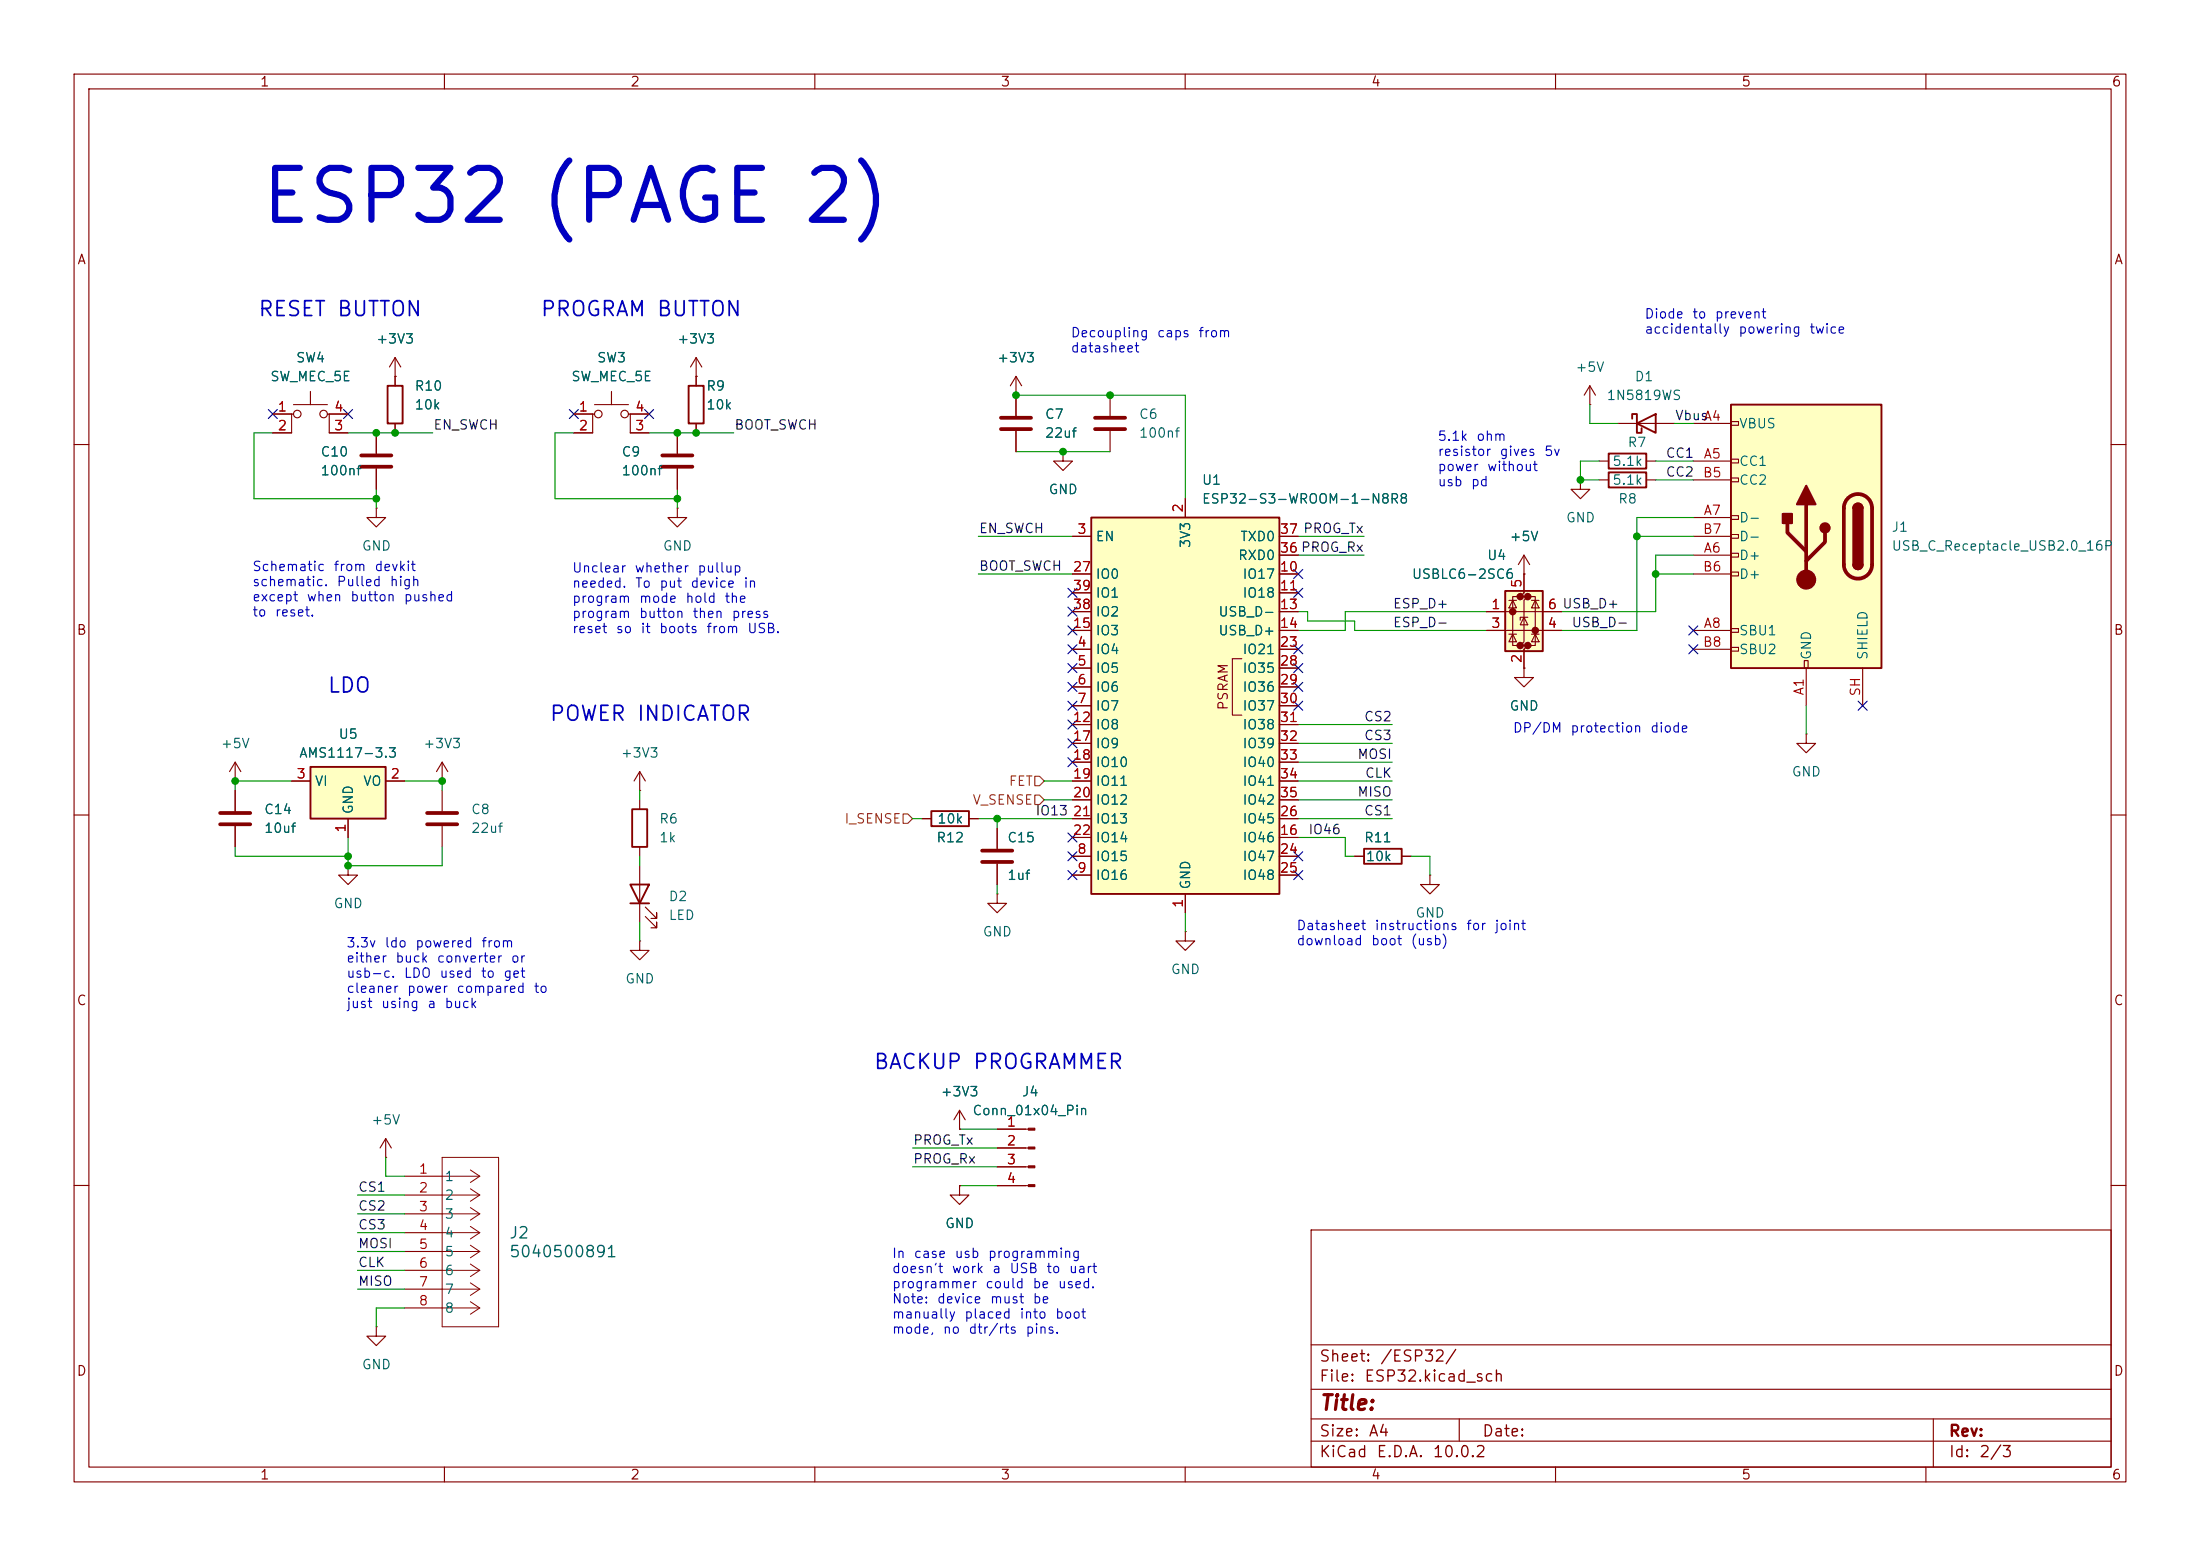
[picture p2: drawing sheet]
<svg xmlns="http://www.w3.org/2000/svg" width="297mm" height="210mm" viewBox="0 0 297 210" stroke-linecap="round" stroke-linejoin="round" font-family="sans-serif">
<g fill="none" stroke="#840000" stroke-width=".15">
<path d="M10 10h277v190h-277zM12 12h273v186h-273zM60 10v2M110 10v2M160 10v2M210 10v2M260 10v2M10 60h2M285 60h2M243.8 99.1v1.2h1.3l-1.3 1.3-1.2-1.3h1.2M243.8 99.1h.1M10 110h2"/>
<path d="M285 110h2M10 160h2M50.8 179.1v1.2h1.3l-1.3 1.3-1.3-1.3h1.3M50.8 179.1h.1M177 166h108v32h-108zM285 160h2M60 198v2M110 198v2M160 198v2M177 194.5h108M177 191.5h108M177 187.5h108"/>
<path d="M177 181.5h108M197 191.5v3M210 198v2M260 198v2M261 191.5v6.5"/>
</g>
<path d="M233.7 54.6h20.3v35.6h-20.3z" fill="#ffffc2"/>
<g fill="none" stroke="#840000" stroke-width=".15">
<path d="M36.8 55.9h2.6M39.6 55.9h-.2v2.5h-2.6M39.6 54.6h4.6M41.9 52.8v1.8M44.2 55.9h.2v2.5h2.6M44.4 55.9h2.6M53.3 50.8h.1M53.3 48.3v3.8M53.3 57.2v1.2M53.3 48.3l-.7 1.2M53.3 48.3l.8 1.2M228.6 57.2h5.1"/>
<path d="M233.7 56.9h1v.5h-1zM205.7 77.5h.1M205.7 74.9l-.7 1.3M205.7 74.9l.8 1.3M205.7 74.9v2.6M228.6 62.2h5.1M228.6 74.9h5.1M228.6 69.9h5.1M228.6 64.8h5.1M228.6 77.5h5.1M228.6 72.4h5.1M233.7 62h1v.5h-1z"/>
<path d="M233.7 64.5h1v.5h-1zM233.7 69.6h1v.5h-1zM233.7 72.1h1v.5h-1zM233.7 74.7h1v.5h-1zM233.7 77.2h1v.5h-1zM228.6 85.1h5.1M228.6 87.6h5.1M233.7 84.8h1v.5h-1zM233.7 87.4h1v.5h-1zM243.6 89.2h.5v1h-.5zM243.8 90.2v5.1M251.5 90.2v5.1"/>
<path d="M31.7 105.4h.1M31.7 102.9l-.7 1.2M31.7 102.9l.8 1.2M31.7 102.9v2.5M160 125.7v1.3h1.3l-1.3 1.3-1.3-1.3h1.3M160 125.7h.1M52.1 156.2h.1M52.1 153.7l-.8 1.2M52.1 153.7l.7 1.2M52.1 153.7v2.5M129.5 160v1.3h1.3l-1.3 1.3-1.2-1.3h1.2M129.5 160h.1"/>
<circle cx="40.1" cy="55.9" r=".51"/>
<circle cx="43.7" cy="55.9" r=".51"/>
</g>
<path d="M52.3 52.1h2.1v5.1h-2.1zM233.7 54.6h20.3v35.6h-20.3zM250.2 68.6a.64 .64 0 0 1 .6-.7 .64 .64 0 0 1 .7 .7M250.2 76.2a.64 .64 0 0 0 .6 .6 .64 .64 0 0 0 .7-.6" fill="none" stroke="#840000" stroke-width=".25"/>
<path d="M241.3 70.6v1.3l2.5 2.5M243.8 68.1v10.1M246.4 71.9v1.3l-2.6 2.5M249.5 67.2a1.9 1.9 0 0 1 2-.4 1.9 1.9 0 0 1 1.2 1.8v7.6a1.91 1.91 0 0 1-1.9 1.9 1.91 1.91 0 0 1-1.9-1.9v-7.6a1.9 1.9 0 0 1 .6-1.4z" fill="none" stroke="#840000" stroke-width=".51"/>
<g fill="#840000" stroke="#840000" stroke-width=".25">
<path d="M250.2 68.6h1.3v7.6h-1.3z"/>
<path d="M250.4 68.1a.64 .64 0 0 1 .7-.1 .64 .64 0 0 1 .4 .6h-1.3z"/>
<path d="M250.2 76.2h1.3a.64 .64 0 0 1-.7 .6 .64 .64 0 0 1-.6-.6z"/>
<path d="M243.8 65.5l1.3 2.6h-2.5z"/>
<path d="M240.7 69.3h1.2v1.3h-1.2z"/>
<circle cx="246.4" cy="71.2" r=".63"/>
</g>
<circle cx="243.8" cy="78.2" r="1.27" fill="#840000" stroke="#840000" stroke-width=".15"/>
<path d="M41.9 103.5h10.2v7h-10.2z" fill="#ffffc2"/>
<path d="M41.9 103.5h10.2v7h-10.2zM125.7 109.5h5.1v2h-5.1z" fill="none" stroke="#840000" stroke-width=".25"/>
<g fill="none" stroke="#840000" stroke-width=".15">
<path d="M50.8 68.6v1.3h1.3l-1.3 1.2-1.3-1.2h1.3M50.8 68.6h.1M31.7 106.7v2.8M31.7 111.5v2.8M39.4 105.4h2.5M47 110.5v2.5M52.1 105.4h2.5M59.7 105.4h.1M59.7 102.9l-.8 1.2M59.7 102.9l.8 1.2M59.7 102.9v2.5M124.5 110.5h1.2"/>
<path d="M130.8 110.5h1.3M134.6 111.8v2.8M134.6 116.6v2.8"/>
</g>
<path d="M29.7 109.7h4.1M29.7 111.3h4.1M132.6 114.8h4.1M132.6 116.3h4.1" fill="none" stroke="#840000" stroke-width=".51"/>
<path d="M203.2 79.8h5.1v8.1h-5.1z" fill="#ffffc2"/>
<g fill="#840000" stroke="#840000" stroke-width=".51">
<circle cx="204.2" cy="82.5" r=".25"/>
<circle cx="205.2" cy="80.5" r=".25"/>
<circle cx="205.2" cy="87.1" r=".25"/>
<circle cx="206.2" cy="80.5" r=".25"/>
<circle cx="206.2" cy="87.1" r=".25"/>
<circle cx="207.3" cy="85.1" r=".25"/>
</g>
<g fill="none" stroke="#840000" stroke-width=".15">
<path d="M50.8 58.4v2.8M77.5 55.9h2.5M80.3 55.9h-.3v2.5h-2.5M80.3 54.6h4.5M82.5 52.8v1.8M84.8 55.9h.3v2.5h2.5M85.1 55.9h2.5M91.4 58.4v2.8M94 50.8h.1M94 48.3l-.8 1.2M94 48.3l.7 1.2M94 48.3v3.8"/>
<path d="M94 57.2v1.2M137.2 53.3h.1M137.2 50.8v5.3M137.2 58.2v2.8M137.2 50.8l-.8 1.3M137.2 50.8l.7 1.3M149.9 53.3v2.8M149.9 58.2v2.8M214.6 54.6h.1M214.6 52.1l-.7 1.2M214.6 52.1l.8 1.2M214.6 52.1v2.5"/>
<path d="M218.4 57.2h7.7M50.8 63.2v2.8M91.4 68.6v1.3h1.3l-1.3 1.2-1.2-1.2h1.2M91.4 68.6h.1M91.4 63.2v2.8M143.5 61v1.2h1.3l-1.3 1.3-1.3-1.3h1.3M143.5 61h.1M205.7 77.5v2.5l-.5 .5h1l-.5 .5v5.6l-.5 .5h1l-.5 .5v2.6M213.4 64.8v1.2h1.2l-1.2 1.3-1.3-1.3h1.3M213.4 64.8h.1M200.7 82.6h10.1M200.7 85.1h10.1"/>
<path d="M203.7 85.6h1M203.7 81h1M204.2 81l.5 1h-1zM204.2 85.6l.5 1h-1zM205.2 80.5h-1v6.6h1M205.7 83.3l.5 1h-1zM205.7 90.2v1.2h1.3l-1.3 1.3-1.2-1.3h1.2M205.7 90.2h.1M206.2 83.3h-1v.4M206.2 80.5h1.1v6.6h-1.1M206.8 85.6h1M206.8 81h1"/>
<path d="M207.3 81l.5 1h-1zM207.3 85.6l.5 1h-1zM47 116.8v1.3h1.3l-1.3 1.3-1.3-1.3h1.3M47 116.8h.1M59.7 106.7v2.8M59.7 111.5v2.8M182.9 115.6h1.2M189.2 115.6h1.3M193 118.1v1.3h1.3l-1.3 1.3-1.2-1.3h1.2M193 118.1h.1M134.6 120.7v1.2h1.3l-1.3 1.3-1.3-1.3h1.3M134.6 120.7h.1"/>
<path d="M54.6 158.8h5.1M129.5 152.4h.1M129.5 149.9l-.7 1.2M129.5 149.9l.8 1.2M129.5 149.9v2.5M134.6 152.4h4.2M134.6 154.9h4.2M134.6 157.5h4.2M54.6 161.3h5.1M54.6 163.8h5.1M54.6 166.4h5.1M54.6 168.9h5.1"/>
<path d="M54.6 171.5h5.1M54.6 174h5.1M54.6 176.5h5.1M134.6 160h4.2"/>
<circle cx="80.8" cy="55.9" r=".51"/>
<circle cx="84.3" cy="55.9" r=".51"/>
</g>
<path d="M93 52.1h2v5.1h-2zM220.3 56.5v-.6h.7v2.5h.6v-.6M221 57.2l2.5-1.3v2.5zM203.2 79.8h5.1v8.1h-5.1zM184.1 114.6h5.1v2h-5.1z" fill="none" stroke="#840000" stroke-width=".25"/>
<g fill="none" stroke="#840000" stroke-width=".14">
<path d="M59.7 156.2h7.6v22.9h-7.6zM59.7 158.8h5.1M63.5 157.9l1.3 .9M64.8 158.8l-1.3 .8M59.7 161.3h5.1M59.7 163.8h5.1M59.7 166.4h5.1M59.7 168.9h5.1M59.7 171.5h5.1M59.7 174h5.1M59.7 176.5h5.1M63.5 160.4l1.3 .9"/>
<path d="M63.5 163l1.3 .8M63.5 165.5l1.3 .9M63.5 168.1l1.3 .8M63.5 170.6l1.3 .9M63.5 173.1l1.3 .9M63.5 175.7l1.3 .8M64.8 161.3l-1.3 .8M64.8 163.8l-1.3 .9M64.8 166.4l-1.3 .8M64.8 168.9l-1.3 .9M64.8 171.5l-1.3 .8M64.8 174l-1.3 .8"/>
<path d="M64.8 176.5l-1.3 .9"/>
</g>
<path d="M135.1 56.4h4.1M135.1 57.9h4.1M147.8 56.4h4.1M147.8 57.9h4.1M48.8 61.5h4M48.8 63h4M89.4 61.5h4.1M89.4 63h4.1M57.7 109.7h4M57.7 111.3h4" fill="none" stroke="#840000" stroke-width=".51"/>
<g fill="#840000" stroke="#840000" stroke-width=".15">
<path d="M138.8 152.3h.9v.2h-.9z"/>
<path d="M138.8 154.8h.9v.3h-.9z"/>
<path d="M138.8 157.4h.9v.2h-.9z"/>
<path d="M138.8 159.9h.9v.2h-.9z"/>
</g>
<path d="M147.3 69.9h25.4v50.8h-25.4z" fill="#ffffc2"/>
<path d="M147.3 69.9h25.4v50.8h-25.4zM217.2 63.8h5v2h-5zM217.2 61.2h5v2h-5zM85.1 119.4h2.5l-1.2 2.5zM85.3 109.2h2.1v5.1h-2.1zM85.1 121.9h2.5" fill="none" stroke="#840000" stroke-width=".25"/>
<g fill="none" stroke="#840000" stroke-width=".15">
<path d="M36.8 55.9h2.6M36.8 58.4h2.6M44.4 55.9h2.6M44.4 58.4h2.6M50.8 58.4v2.8M53.3 50.8h.1M53.3 50.8v1.3M53.3 57.2v1.2M77.5 55.9h2.5M77.5 58.4h2.5M85.1 55.9h2.5M85.1 58.4h2.5"/>
<path d="M91.4 58.4v2.8M94 50.8h.1M94 50.8v1.3M94 57.2v1.2M137.2 53.3h.1M137.2 53.3v2.8M137.2 58.2v2.8M50.8 63.2v2.8M91.4 63.2v2.8M143.5 61h.1M144.8 72.4h2.5M144.8 77.5h2.5"/>
<path d="M160 67.3v2.6M172.7 72.4h2.6M172.7 77.5h2.6M172.7 74.9h2.6M205.7 77.5h.1M205.7 77.5v2.5M215.9 64.8h1.3M215.9 62.2h1.3M222.2 64.8h1.3M222.2 62.2h1.3M144.8 87.6h2.5M144.8 90.2h2.5"/>
<path d="M144.8 92.7h2.5M144.8 95.3h2.5M144.8 80h2.5M144.8 97.8h2.5M144.8 82.6h2.5M144.8 85.1h2.5M167.6 88.9h-1.2v7.6h1.2M172.7 87.6h2.6M172.7 90.2h2.6M172.7 92.7h2.6M172.7 95.3h2.6M172.7 80h2.6"/>
<path d="M172.7 97.8h2.6M172.7 82.6h2.6M172.7 85.1h2.6M200.7 82.6h2.5M200.7 85.1h2.5M205.7 90.2h.1M205.7 87.6v2.6M208.3 82.6h2.5M208.3 85.1h2.5M31.7 106.7v2.8M31.7 111.5v2.8M39.4 105.4h2.5"/>
<path d="M47 110.5v2.5M52.1 105.4h2.5M86.4 106.7h.1M86.4 104.1v2.6M86.4 108v1.2M86.4 114.3v1.3M86.4 116.8v7.7M86.4 104.1l-.8 1.3M86.4 104.1l.7 1.3M124.5 110.5h1.2M130.8 110.5h1.3M134.6 111.8v2.8"/>
<path d="M134.6 116.6v2.8M144.8 115.6h2.5M144.8 118.1h2.5M144.8 113h2.5M144.8 100.3h2.5M144.8 102.9h2.5M144.8 105.4h2.5M144.8 108h2.5M144.8 110.5h2.5M172.7 115.6h2.6M172.7 118.1h2.6M172.7 113h2.6"/>
<path d="M172.7 100.3h2.6M172.7 102.9h2.6M172.7 105.4h2.6M172.7 108h2.6M172.7 110.5h2.6M182.9 115.6h1.2M189.2 115.6h1.3M86.4 127v1.3h1.2l-1.2 1.2-1.3-1.2h1.3M86.4 127h.1M87.1 123.7l1.5 1.5v-.7v.7h-.7M87.1 122.4l1.5 1.6v-.8v.8h-.7M160 120.7v2.5"/>
<path d="M129.5 152.4h.1M134.6 152.4h3.8M134.6 154.9h3.8M134.6 157.5h3.8M129.5 160h.1M134.6 160h3.8"/>
</g>
<path d="M121.9 109.9h.7l.6 .6-.6 .6h-.7zM139.7 107.3h.6l.7 .7-.7 .6h-.6zM139.7 104.8h.6l.7 .6-.7 .6h-.6z" fill="none" stroke="#725600" stroke-width=".15"/>
<g fill="none" stroke="#009600" stroke-width=".15">
<path d="M36.8 58.4h-2.5v8.9h16.5M47 58.4h11.4M77.5 58.4h-2.6v8.9h16.5M87.6 58.4h11.5M137.2 53.3h22.8v14M214.6 54.6v2.6h3.8M226.1 57.2h2.5M50.8 66v2.6M91.4 66v2.6M132.1 77.5h12.7M132.1 72.4h12.7M137.2 61h12.7"/>
<path d="M175.3 74.9h8.8M175.3 72.4h8.8M215.9 62.2h-2.5v2.6h2.5M221 72.4h7.6M223.5 62.2h5.1M223.5 77.5h5.1M223.5 64.8h5.1M228.6 69.9h-7.6v15.2h-10.2M228.6 74.9h-5.1v7.7h-12.7M175.3 82.6h1.2v1.2h6.4v1.3h17.8M175.3 97.8h12.7M200.7 82.6h-19.1v2.5h-6.3"/>
<path d="M243.8 95.3v3.8M31.7 114.3v1.3h15.3M39.4 105.4h-7.7v1.3M47 113v3.8h12.7v-2.5M54.6 105.4h5.1v1.3M86.4 106.7v1.3M86.4 115.6v1.2M123.2 110.5h1.3M132.1 110.5h12.7M134.6 110.5v1.3M134.6 119.4v1.3M141 108h3.8"/>
<path d="M141 105.4h3.8M175.3 110.5h12.7M175.3 113h6.3v2.6h1.3M175.3 108h12.7M175.3 102.9h12.7M175.3 100.3h12.7M175.3 105.4h12.7M190.5 115.6h2.5v2.5M86.4 124.5v2.5M160 123.2v2.5M52.1 156.2v2.6h2.5M123.2 157.5h11.4"/>
<path d="M123.2 154.9h11.4M129.5 152.4h5.1M48.3 171.5h6.3M48.3 168.9h6.3M48.3 174h6.3M48.3 163.8h6.3M48.3 166.4h6.3M48.3 161.3h6.3M54.6 176.5h-3.8v2.6M129.5 160h5.1"/>
</g>
<g fill="none" stroke="#000084" stroke-width=".15">
<path d="M36.2 55.3l1.2 1.2M37.4 55.3l-1.2 1.2M46.4 55.3l1.2 1.2M47.6 55.3l-1.2 1.2M76.9 55.3l1.2 1.2M78.1 55.3l-1.2 1.2M87 55.3l1.2 1.2M88.2 55.3l-1.2 1.2M144.2 79.4l1.2 1.2M145.4 79.4l-1.2 1.2M174.7 76.9l1.2 1.2M174.7 79.4l1.2 1.2"/>
<path d="M175.9 76.9l-1.2 1.2M175.9 79.4l-1.2 1.2M144.2 87l1.2 1.2M144.2 84.5l1.2 1.2M144.2 92.1l1.2 1.2M144.2 99.7l1.2 1.2M144.2 81.9l1.2 1.3M144.2 94.6l1.2 1.3M144.2 89.6l1.2 1.2M144.2 97.2l1.2 1.2M145.4 87l-1.2 1.2M145.4 84.5l-1.2 1.2"/>
<path d="M145.4 92.1l-1.2 1.2M145.4 99.7l-1.2 1.2M145.4 81.9l-1.2 1.3M145.4 94.6l-1.2 1.3M145.4 89.6l-1.2 1.2M145.4 97.2l-1.2 1.2M174.7 94.6l1.2 1.3M174.7 87l1.2 1.2M174.7 89.6l1.2 1.2M174.7 92.1l1.2 1.2M175.9 94.6l-1.2 1.3M175.9 87l-1.2 1.2"/>
<path d="M175.9 89.6l-1.2 1.2M175.9 92.1l-1.2 1.2M228 84.5l1.2 1.2M228 87l1.2 1.2M229.2 84.5l-1.2 1.2M229.2 87l-1.2 1.2M250.9 94.6l1.2 1.3M252.1 94.6l-1.2 1.3M144.2 115l1.2 1.2M144.2 117.5l1.2 1.2M144.2 112.4l1.2 1.2M144.2 102.3l1.2 1.2"/>
<path d="M145.4 115l-1.2 1.2M145.4 117.5l-1.2 1.2M145.4 112.4l-1.2 1.2M145.4 102.3l-1.2 1.2M174.7 117.5l1.2 1.2M174.7 115l1.2 1.2M175.9 117.5l-1.2 1.2M175.9 115l-1.2 1.2"/>
</g>
<g fill="#009600" stroke="#009600" stroke-width=".14">
<circle cx="50.8" cy="58.4" r=".46"/>
<circle cx="53.3" cy="58.4" r=".46"/>
<circle cx="50.8" cy="67.3" r=".46"/>
<circle cx="91.4" cy="58.4" r=".46"/>
<circle cx="94" cy="58.4" r=".46"/>
<circle cx="91.4" cy="67.3" r=".46"/>
<circle cx="223.5" cy="77.5" r=".46"/>
<circle cx="221" cy="72.4" r=".46"/>
<circle cx="134.6" cy="110.5" r=".46"/>
<circle cx="213.4" cy="64.8" r=".46"/>
<circle cx="47" cy="116.8" r=".46"/>
<circle cx="47" cy="115.6" r=".46"/>
<circle cx="59.7" cy="105.4" r=".46"/>
<circle cx="31.7" cy="105.4" r=".46"/>
<circle cx="149.9" cy="53.3" r=".46"/>
<circle cx="143.5" cy="61" r=".46"/>
<circle cx="137.2" cy="53.3" r=".46"/>
</g>
<text font-size="7" fill="#0000c2" x="34.8" y="31.8">ESP32 (PAGE 2)</text>
<g font-size="2" fill="#0000c2">
<text x="34.7" y="43.2">RESET BUTTON</text>
<text x="72.9" y="43.2">PROGRAM BUTTON</text>
<text x="44.1" y="94">LDO</text>
<text x="74.1" y="97.8">POWER INDICATOR</text>
<text x="117.8" y="144.8">BACKUP PROGRAMMER</text>
</g>
<text font-size="2" fill="#840000" x="178" y="190.8">Title:</text>
<g font-size="1.5" fill="#006464">
<text x="68.6" y="167.5">J2</text>
<text x="68.6" y="170.1">5040500891</text>
</g>
<g font-size="1.5" fill="#840000">
<text x="178" y="184.2">Sheet:</text>
<text x="186.2" y="184.2">/ESP32/</text>
<text x="178" y="186.9">File:</text>
<text x="184.1" y="186.9">ESP32.kicad_sch</text>
<text x="178" y="197.1">KiCad</text>
<text x="178" y="194.3">Size:</text>
<text x="184.7" y="194.3">A4</text>
<text x="185.7" y="197.1">E.D.A.</text>
<text x="193.3" y="197.1">10.0.2</text>
<text x="200" y="194.3">Date:</text>
<text x="263" y="194.3">Rev:</text>
<text x="263" y="197.1">Id:</text>
<text x="267.1" y="197.1">2/3</text>
</g>
<g font-size="1.3" fill="#840000">
<text x="35" y="12">1</text>
<text x="85" y="12">2</text>
<text x="135" y="12">3</text>
<text x="185" y="12">4</text>
<text x="235" y="12">5</text>
<text x="285" y="12">6</text>
<text x="10.3" y="36">A</text>
<text x="285.3" y="36">A</text>
<text x="10.3" y="86">B</text>
<text x="285.3" y="86">B</text>
<text x="166.1" y="96" transform="rotate(-90 166.1 96)">PSRAM</text>
<text x="10.3" y="136">C</text>
<text x="285.3" y="136">C</text>
<text x="10.3" y="186">D</text>
<text x="285.3" y="186">D</text>
<text x="35" y="200">1</text>
<text x="85" y="200">2</text>
<text x="135" y="200">3</text>
<text x="185" y="200">4</text>
<text x="235" y="200">5</text>
<text x="285" y="200">6</text>
</g>
<g font-size="1.3" fill="#006464">
<text x="50.7" y="46.7">+3V3</text>
<text x="91.3" y="46.7">+3V3</text>
<text x="36.4" y="51.8">SW_MEC_5E</text>
<text x="39.9" y="49.2">SW4</text>
<text x="55.9" y="53">R10</text>
<text x="77" y="51.8">SW_MEC_5E</text>
<text x="80.5" y="49.2">SW3</text>
<text x="95.3" y="53">R9</text>
<text x="134.5" y="49.2">+3V3</text>
<text x="212.6" y="50.5">+5V</text>
<text x="220.6" y="51.8">D1</text>
<text x="55.9" y="55.6">10k</text>
<text x="95.3" y="55.6">10k</text>
<text x="141" y="56.9">C7</text>
<text x="141" y="59.4">22uf</text>
<text x="153.7" y="56.9">C6</text>
<text x="153.7" y="59.4">100nf</text>
<text x="216.8" y="54.3">1N5819WS</text>
<text x="234.7" y="58.1">VBUS</text>
<text x="43.2" y="61.9">C10</text>
<text x="43.2" y="64.5">100nf</text>
<text x="83.8" y="61.9">C9</text>
<text x="83.8" y="64.5">100nf</text>
<text x="162.2" y="65.7">U1</text>
<text x="217.6" y="65.7">5.1k</text>
<text x="217.6" y="63.2">5.1k</text>
<text x="219.6" y="60.7">R7</text>
<text x="234.7" y="63.2">CC1</text>
<text x="234.7" y="65.7">CC2</text>
<text x="141.5" y="67">GND</text>
<text x="162.2" y="68.3">ESP32-S3-WROOM-1-N8R8</text>
<text x="211.3" y="70.8">GND</text>
<text x="218.4" y="68.3">R8</text>
<text x="234.7" y="70.8">D-</text>
<text x="48.8" y="74.6">GND</text>
<text x="89.4" y="74.6">GND</text>
<text x="147.8" y="73.4">EN</text>
<text x="161" y="74.1" transform="rotate(-90 161 74.1)">3V3</text>
<text x="167" y="75.9">RXD0</text>
<text x="167.4" y="73.4">TXD0</text>
<text x="200.7" y="75.9">U4</text>
<text x="203.7" y="73.4">+5V</text>
<text x="234.7" y="75.9">D+</text>
<text x="234.7" y="73.4">D-</text>
<text x="255.3" y="72.1">J1</text>
<text x="255.3" y="74.6">USB_C_Receptacle_USB2.0_16P</text>
<text x="147.8" y="78.4">IO0</text>
<text x="147.8" y="83.5">IO2</text>
<text x="147.8" y="81">IO1</text>
<text x="164.4" y="83.5">USB_D-</text>
<text x="167.7" y="78.4">IO17</text>
<text x="167.7" y="81">IO18</text>
<text x="190.5" y="78.4">USBLC6-2SC6</text>
<text x="234.7" y="78.4">D+</text>
<text x="147.8" y="88.6">IO4</text>
<text x="147.8" y="86.1">IO3</text>
<text x="164.4" y="86.1">USB_D+</text>
<text x="167.7" y="88.6">IO21</text>
<text x="234.7" y="86.1">SBU1</text>
<text x="234.7" y="88.6">SBU2</text>
<text x="244.8" y="89.2" transform="rotate(-90 244.8 89.2)">GND</text>
<text x="252.4" y="89.2" transform="rotate(-90 252.4 89.2)">SHIELD</text>
<text x="147.8" y="91.1">IO5</text>
<text x="147.8" y="93.7">IO6</text>
<text x="167.7" y="91.1">IO35</text>
<text x="167.7" y="93.7">IO36</text>
<text x="29.7" y="101.3">+5V</text>
<text x="45.6" y="100">U5</text>
<text x="57" y="101.3">+3V3</text>
<text x="147.8" y="96.2">IO7</text>
<text x="147.8" y="98.8">IO8</text>
<text x="147.8" y="101.3">IO9</text>
<text x="167.7" y="96.2">IO37</text>
<text x="167.7" y="98.8">IO38</text>
<text x="167.7" y="101.3">IO39</text>
<text x="203.7" y="96.2">GND</text>
<text x="40.3" y="102.6">AMS1117-3.3</text>
<text x="42.4" y="106.4">VI</text>
<text x="48.9" y="106.4">VO</text>
<text x="83.7" y="102.6">+3V3</text>
<text x="147.8" y="103.8">IO10</text>
<text x="147.8" y="106.4">IO11</text>
<text x="167.7" y="103.8">IO40</text>
<text x="167.7" y="106.4">IO41</text>
<text x="241.8" y="105.1">GND</text>
<text x="35.6" y="112.7">10uf</text>
<text x="35.6" y="110.2">C14</text>
<text x="48" y="110" transform="rotate(-90 48 110)">GND</text>
<text x="63.5" y="110.2">C8</text>
<text x="63.5" y="112.7">22uf</text>
<text x="88.9" y="111.5">R6</text>
<text x="126.4" y="111.5">10k</text>
<text x="147.8" y="108.9">IO12</text>
<text x="147.8" y="111.5">IO13</text>
<text x="167.7" y="111.5">IO45</text>
<text x="167.7" y="108.9">IO42</text>
<text x="88.9" y="114">1k</text>
<text x="126.3" y="114">R12</text>
<text x="135.9" y="114">C15</text>
<text x="135.9" y="119.1">1uf</text>
<text x="147.8" y="116.5">IO15</text>
<text x="147.8" y="119.1">IO16</text>
<text x="147.8" y="114">IO14</text>
<text x="167.7" y="114">IO46</text>
<text x="167.7" y="116.5">IO47</text>
<text x="167.7" y="119.1">IO48</text>
<text x="184.1" y="114">R11</text>
<text x="184.3" y="116.5">10k</text>
<text x="45" y="122.9">GND</text>
<text x="90.2" y="121.9">D2</text>
<text x="90.2" y="124.5">LED</text>
<text x="161" y="120.1" transform="rotate(-90 161 120.1)">GND</text>
<text x="191" y="124.2">GND</text>
<text x="132.6" y="126.7">GND</text>
<text x="158" y="131.8">GND</text>
<text x="84.3" y="133.1">GND</text>
<text x="126.9" y="148.3">+3V3</text>
<text x="137.9" y="148.3">J4</text>
<text x="50" y="152.1">+5V</text>
<text x="131.2" y="150.8">Conn_01x04_Pin</text>
<text x="59.9" y="159.7">1</text>
<text x="59.9" y="162.3">2</text>
<text x="59.9" y="164.8">3</text>
<text x="59.9" y="167.3">4</text>
<text x="127.5" y="166.1">GND</text>
<text x="59.9" y="169.9">5</text>
<text x="59.9" y="172.4">6</text>
<text x="59.9" y="175">7</text>
<text x="59.9" y="177.5">8</text>
<text x="48.8" y="185.1">GND</text>
</g>
<g font-size="1.3" fill="#0000c2">
<text x="144.5" y="45.8">Decoupling</text>
<text x="144.5" y="47.9">datasheet</text>
<text x="156.1" y="45.8">caps</text>
<text x="161.7" y="45.8">from</text>
<text x="221.9" y="43.3">Diode</text>
<text x="221.9" y="45.4">accidentally</text>
<text x="228.4" y="43.3">to</text>
<text x="231.4" y="43.3">prevent</text>
<text x="234.6" y="45.4">powering</text>
<text x="244.2" y="45.4">twice</text>
<text x="194" y="59.8">5.1k</text>
<text x="199.2" y="59.8">ohm</text>
<text x="194" y="61.9">resistor</text>
<text x="194" y="63.9">power</text>
<text x="194" y="66">usb</text>
<text x="198.5" y="66">pd</text>
<text x="200.7" y="63.9">without</text>
<text x="202.4" y="61.9">gives</text>
<text x="208.4" y="61.9">5v</text>
<text x="34" y="77.4">Schematic</text>
<text x="44.9" y="77.4">from</text>
<text x="50.5" y="77.4">devkit</text>
<text x="77.2" y="77.6">Unclear</text>
<text x="85.6" y="77.6">whether</text>
<text x="94.1" y="77.6">pullup</text>
<text x="34" y="79.4">schematic.</text>
<text x="34" y="81.5">except</text>
<text x="34" y="83.5">to</text>
<text x="37" y="83.5">reset.</text>
<text x="41.3" y="81.5">when</text>
<text x="45.4" y="79.4">Pulled</text>
<text x="47.2" y="81.5">button</text>
<text x="52.5" y="79.4">high</text>
<text x="54.4" y="81.5">pushed</text>
<text x="77.2" y="79.6">needed.</text>
<text x="77.2" y="81.7">program</text>
<text x="77.2" y="83.7">program</text>
<text x="85.6" y="79.6">To</text>
<text x="86.2" y="81.7">mode</text>
<text x="86.2" y="83.7">button</text>
<text x="88.9" y="79.6">put</text>
<text x="92.4" y="81.7">hold</text>
<text x="93.1" y="79.6">device</text>
<text x="93.4" y="83.7">then</text>
<text x="97.7" y="81.7">the</text>
<text x="98.7" y="83.7">press</text>
<text x="100.3" y="79.6">in</text>
<text x="77.2" y="85.8">reset</text>
<text x="83" y="85.8">so</text>
<text x="86.4" y="85.8">it</text>
<text x="88.9" y="85.8">boots</text>
<text x="95.3" y="85.8">from</text>
<text x="100.8" y="85.8">USB.</text>
<text x="204.2" y="99.2">DP/DM</text>
<text x="211.9" y="99.2">protection</text>
<text x="222.7" y="99.2">diode</text>
<text x="174.9" y="125.9">Datasheet</text>
<text x="185.5" y="125.9">instructions</text>
<text x="197.8" y="125.9">for</text>
<text x="201.7" y="125.9">joint</text>
<text x="46.7" y="128.2">3.3v</text>
<text x="46.7" y="130.2">either</text>
<text x="51.8" y="128.2">ldo</text>
<text x="53.3" y="130.2">buck</text>
<text x="56" y="128.2">powered</text>
<text x="58.9" y="130.2">converter</text>
<text x="64.9" y="128.2">from</text>
<text x="68.9" y="130.2">or</text>
<text x="174.9" y="127.9">download</text>
<text x="185" y="127.9">boot</text>
<text x="190.3" y="127.9">(usb)</text>
<text x="46.7" y="132.3">usb-c.</text>
<text x="46.7" y="134.3">cleaner</text>
<text x="46.7" y="136.4">just</text>
<text x="51.4" y="136.4">using</text>
<text x="54.4" y="132.3">LDO</text>
<text x="54.9" y="134.3">power</text>
<text x="57.6" y="136.4">a</text>
<text x="59.2" y="132.3">used</text>
<text x="59.9" y="136.4">buck</text>
<text x="61.5" y="134.3">compared</text>
<text x="64.8" y="132.3">to</text>
<text x="67.9" y="132.3">get</text>
<text x="72" y="134.3">to</text>
<text x="120.3" y="170.1">In</text>
<text x="120.3" y="172.2">doesn't</text>
<text x="123.3" y="170.1">case</text>
<text x="128.4" y="172.2">work</text>
<text x="128.8" y="170.1">usb</text>
<text x="133.3" y="170.1">programming</text>
<text x="133.9" y="172.2">a</text>
<text x="136.2" y="172.2">USB</text>
<text x="141.2" y="172.2">to</text>
<text x="144.2" y="172.2">uart</text>
<text x="120.3" y="174.2">programmer</text>
<text x="120.3" y="176.2">Note:</text>
<text x="120.3" y="178.3">manually</text>
<text x="126.4" y="176.2">device</text>
<text x="130.1" y="178.3">placed</text>
<text x="132.9" y="174.2">could</text>
<text x="133.6" y="176.2">must</text>
<text x="137.6" y="178.3">into</text>
<text x="139.3" y="174.2">be</text>
<text x="139.3" y="176.2">be</text>
<text x="142.4" y="178.3">boot</text>
<text x="142.7" y="174.2">used.</text>
<text x="120.3" y="180.3">mode,</text>
<text x="127.2" y="180.3">no</text>
<text x="130.7" y="180.3">dtr/rts</text>
<text x="138.4" y="180.3">pins.</text>
</g>
<g font-size="1.3" fill="#a90000">
<text x="37.4" y="55.9">1</text>
<text x="37.4" y="58.4">2</text>
<text x="45" y="58.4">3</text>
<text x="45" y="55.9">4</text>
<text x="78" y="55.9">1</text>
<text x="78" y="58.4">2</text>
<text x="85.7" y="58.4">3</text>
<text x="85.7" y="55.9">4</text>
<text x="229.9" y="57.1">A4</text>
<text x="229.8" y="64.7">B5</text>
<text x="229.9" y="62.2">A5</text>
<text x="160" y="69.3" transform="rotate(-90 160 69.3)">2</text>
<text x="229.9" y="69.8">A7</text>
<text x="144.7" y="77.4">27</text>
<text x="145.3" y="72.4">3</text>
<text x="172.7" y="77.4">10</text>
<text x="172.7" y="74.9">36 PROG_Rx</text>
<text x="172.7" y="72.4">37 PROG_Tx</text>
<text x="172.7" y="74.9">36</text>
<text x="172.7" y="72.4">37</text>
<text x="229.8" y="77.4">B6</text>
<text x="229.8" y="72.4">B7</text>
<text x="229.9" y="74.9">A6</text>
<text x="144.7" y="82.5">38</text>
<text x="144.7" y="80">39</text>
<text x="172.7" y="80">11</text>
<text x="172.7" y="82.5">13</text>
<text x="201.2" y="82.5">1</text>
<text x="205.7" y="79.4" transform="rotate(-90 205.7 79.4)">5</text>
<text x="208.8" y="82.5">6 USB_D+</text>
<text x="208.8" y="82.5">6</text>
<text x="144.7" y="85.1">15</text>
<text x="145.3" y="87.6">4</text>
<text x="172.7" y="85.1">14</text>
<text x="172.7" y="87.6">23</text>
<text x="201.2" y="85.1">3</text>
<text x="205.7" y="89.6" transform="rotate(-90 205.7 89.6)">2</text>
<text x="208.8" y="85.1">4</text>
<text x="229.8" y="87.6">B8</text>
<text x="229.9" y="85.1">A8</text>
<text x="145.3" y="90.1">5</text>
<text x="145.3" y="92.7">6</text>
<text x="145.3" y="95.2">7</text>
<text x="172.7" y="90.1">28</text>
<text x="172.7" y="92.7">29</text>
<text x="172.7" y="95.2">30</text>
<text x="243.8" y="94" transform="rotate(-90 243.8 94)">A1</text>
<text x="251.4" y="94.1" transform="rotate(-90 251.4 94.1)">SH</text>
<text x="144.7" y="97.8">12</text>
<text x="144.7" y="100.3">17</text>
<text x="172.7" y="97.8">31</text>
<text x="172.7" y="100.3">32</text>
<text x="39.9" y="105.4">3</text>
<text x="52.6" y="105.4">2</text>
<text x="144.7" y="102.8">18</text>
<text x="144.7" y="105.4">19</text>
<text x="144.7" y="107.9">20</text>
<text x="172.7" y="102.8">33</text>
<text x="172.7" y="105.4">34</text>
<text x="172.7" y="107.9">35</text>
<text x="47" y="112.5" transform="rotate(-90 47 112.5)">1</text>
<text x="144.7" y="110.5">21</text>
<text x="144.7" y="113">22</text>
<text x="172.7" y="113">16</text>
<text x="172.7" y="110.5">26</text>
<text x="145.3" y="115.5">8</text>
<text x="145.3" y="118.1">9</text>
<text x="172.7" y="115.5">24</text>
<text x="172.7" y="118.1">25</text>
<text x="160" y="122.6" transform="rotate(-90 160 122.6)">1</text>
<text x="135.8" y="152.4">1</text>
<text x="135.8" y="154.9">2</text>
<text x="56.4" y="158.7">1</text>
<text x="56.4" y="161.3">2</text>
<text x="135.8" y="157.5">3</text>
<text x="135.8" y="160">4</text>
<text x="56.4" y="163.8">3</text>
<text x="56.4" y="166.3">4</text>
<text x="56.4" y="168.9">5</text>
<text x="56.4" y="171.4">6</text>
<text x="56.4" y="174">7</text>
<text x="56.4" y="176.5">8</text>
</g>
<g font-size="1.3" fill="#0f0f0f">
<text x="58.4" y="58.3">EN_SWCH</text>
<text x="99.1" y="58.3">BOOT_SWCH</text>
<text x="226.1" y="57">Vbus</text>
<text x="224.8" y="64.6">CC2</text>
<text x="224.8" y="62.1">CC1</text>
<text x="132.1" y="77.3">BOOT_SWCH</text>
<text x="132.1" y="72.3">EN_SWCH</text>
<text x="188" y="82.4">ESP_D+</text>
<text x="188" y="85">ESP_D-</text>
<text x="212.1" y="85">USB_D-</text>
<text x="184.1" y="97.7">CS2</text>
<text x="184.1" y="100.2">CS3</text>
<text x="183.2" y="102.7">MOSI</text>
<text x="183.2" y="107.8">MISO</text>
<text x="184.2" y="105.3">CLK</text>
<text x="139.7" y="110.4">IO13</text>
<text x="176.5" y="112.9">IO46</text>
<text x="184.1" y="110.4">CS1</text>
<text x="123.2" y="154.8">PROG_Tx</text>
<text x="48.3" y="161.2">CS1</text>
<text x="123.2" y="157.4">PROG_Rx</text>
<text x="48.3" y="166.2">CS3</text>
<text x="48.3" y="163.7">CS2</text>
<text x="48.3" y="173.9">MISO</text>
<text x="48.3" y="171.3">CLK</text>
<text x="48.3" y="168.8">MOSI</text>
</g>
<g font-size="1.3" fill="#725600">
<text x="136.1" y="106.4">FET</text>
<text x="113.9" y="111.5">I_SENSE</text>
<text x="131.2" y="108.9">V_SENSE</text>
</g>
</svg>
